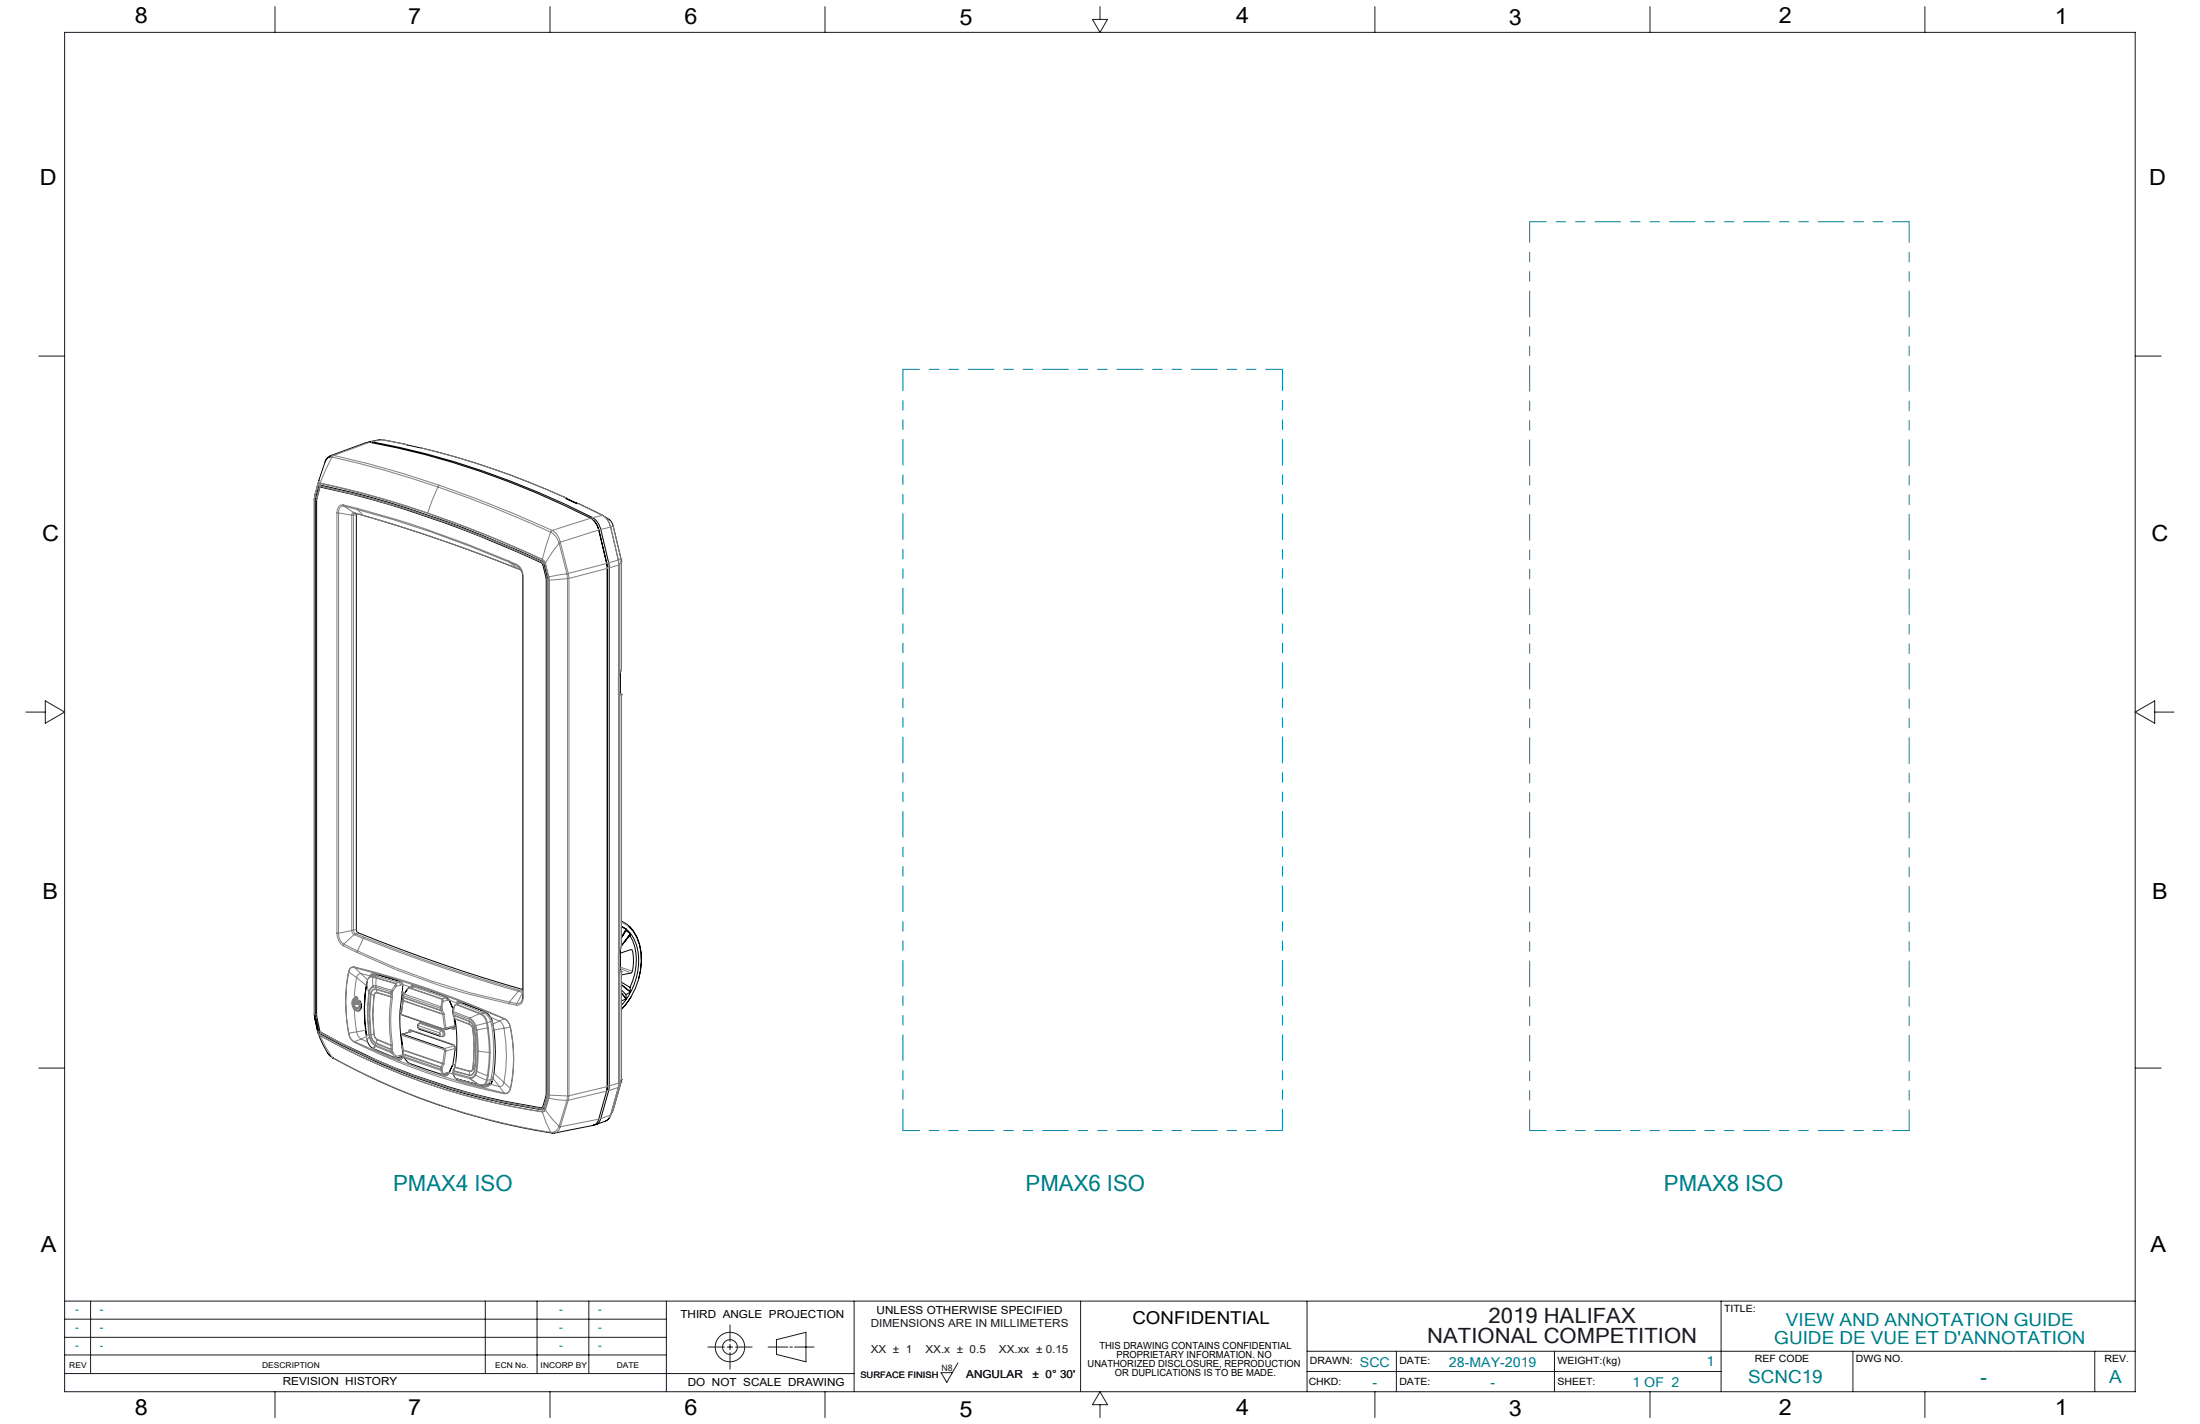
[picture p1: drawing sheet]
<svg xmlns="http://www.w3.org/2000/svg" width="864mm" height="559mm" viewBox="0 0 864 559" stroke-linecap="round" stroke-linejoin="round" font-family="sans-serif">
<g fill="none" stroke="#191924" stroke-width=".39">
<path d="M25.4 12.7h812.8v533.4h-812.8zM107.9 2.6v10.1M215.9 2.6v10.1M323.8 2.6v10.1M428.8 7.6h5.9l-2.9 5.1zM431.8 2.6v5M539.7 2.6v10.1M647.7 2.6v10.1M755.6 2.6v10.1M15.2 139.7h10.2M838.2 139.7h10.2M10.2 279.4h7.6"/>
<path d="M17.8 275l7.6 4.4-7.6 4.4zM838.2 279.4l7.6-4.4v8.8zM845.8 279.4h7.6M15.2 419.1h10.2M838.2 419.1h10.2M25.4 510.6h812.8M25.4 517.7h236.2M35.6 510.6v28.4M190.5 510.6v28.4M210.8 510.6v28.4M231.1 510.6v28.4M261.6 510.6v35.5"/>
<path d="M286.6 519.9v6.6M335.3 510.6v35.5M424.2 510.6v35.5M513.1 510.6v35.5M675.6 510.6v35.5M25.4 539h309.9M25.4 524.8h236.2M25.4 531.7h236.2M277.9 528.6h6.5M285.5 528.6h2.1M286.6 527.5v2.2M286.6 530.8v6.5"/>
<path d="M288.7 528.6h6.5M301.5 528.6h7.7M304.8 525.7l11.6-2.9v11.6l-11.6-2.9zM310 528.6h1.1M311.9 528.6h7.7M376 534.8l-4.3 7.7-2.3-3.8h4.4M513.1 530.3h325.1M513.1 538.2h162.5M548.1 530.3v15.8M610.2 530.3v15.8M727.4 530.3v15.8M822.3 530.3v15.8"/>
<path d="M107.9 546.1v10.2M215.9 546.1v10.2M323.8 546.1v10.2M431.8 551.2v5.1M431.8 546.1l2.9 5.1h-5.9zM539.7 546.1v10.2M647.7 546.1v10.2M755.6 546.1v10.2"/>
<circle cx="286.5" cy="528.6" r="5.8"/>
<circle cx="286.6" cy="528.6" r="2.89"/>
</g>
<path d="M600.5 87h148.9M354.4 144.9h149M354.4 443.6h149M600.5 443.6h148.9" fill="none" stroke="#0082be" stroke-width=".39" stroke-dasharray="10.2 3.8 3.8 3.8 3.8 3.8" stroke-dashoffset="3.6"/>
<path d="M354.4 144.9v298.7M503.4 144.9v298.7" fill="none" stroke="#0082be" stroke-width=".39" stroke-dasharray="10.2 3.8 3.8 3.8 3.8 3.8" stroke-dashoffset="1.8"/>
<path d="M600.5 87v356.6M749.4 87v356.6" fill="none" stroke="#0082be" stroke-width=".39" stroke-dasharray="10.2 3.8 3.8 3.8 3.8 3.8" stroke-dashoffset="2"/>
<g fill="none" stroke="#000" stroke-width=".39">
<path d="M130 178.7l-1.3 .8-.9 1.2-2.6 7.8M130.3 179.4a2.36 2.36 0 0 0-2.7 2M143.9 173.7l1.2-.1a318.7 318.7 0 0 1 87.1 30l1.2 1 1 1.6 .6 1.8M144 173.6l-14.2 5.2 .3-.1M144.3 173.6l1.2-.3a312.5 312.5 0 0 1 87.2 29.8 7.2 7.2 0 0 1 3.1 4.7l3.3 14.4v204.6l-3.3 12.2a2.88 2.88 0 0 1-2.9 2.4M149 172.6l1-.1 9.8 2M149.1 172.5l-4.2 .9M159.6 174.5h.2M159.8 174.5l.1 .1M159.8 174.6l4.7 1a295.9 295.9 0 0 1 57.3 19.6M123.4 196v202.1M123.4 195.2v.9"/>
<path d="M123.5 194.8l-.1 .4M123.6 194.1l-.1 .6M125.1 188.7l-1.5 5.5M125.2 188.5l-.1 .3M125.3 190.5l.2-.1a403.4 403.4 0 0 1 87.6 30.1l1.9 7v202.1l-1.5 5.4-.4 .5a249.6 249.6 0 0 1-87.6-30.1l-.4-.7-1.3-6.4v-202zM125.6 191.2a400.7 400.7 0 0 1 87.3 30l1.5 6.2v202l-1.5 5.3a247.2 247.2 0 0 1-87.2-29.9l-1.4-6.3v-202.1zM126.2 191l-.5 .1M126.3 191l-.2 .1M126.3 190.9l-.2 .2M221.6 195.2h.2M221.8 195.2l.1 .1M221.8 195.4l4.5 2"/>
<path d="M221.9 195.3h.1M222.1 195.7l4.4 2M226.3 197.4l6.7 3 4.3 2.3M226.3 197.4l.1 .1M139.2 201.3h.1M139.2 201.3l26.1 8a663.4 663.4 0 0 1 39.3 14.4M139.9 201.5v163.4l.3 .8a544.8 544.8 0 0 0 65 22.6M233.1 204.3l.2 .2M233.5 204.7l1 1.6 .6 1.6 3.3 15.2M237.3 202.7a5.4 5.4 0 0 1 3.4 3.7l3.2 14.1M203.7 222.5a4.8 4.8 0 0 1 1.5 3.6M205.2 226.2l-.2 166.1"/>
<path d="M238.2 221.1l.2 1.7v203.9l-3.4 12.7-.9 1.5-1.3 .7M243.9 220.4v.1M243.9 220.5v42.3M242.8 272.6l.2 .3M242.9 272l1 .6M243 265.1v7.5M243.6 263.7v8.5M243.9 262.8l-.9 2.3M243.9 272.6v99l-.8 1.9M243.9 262.8v.1M243.9 272.6h.1M243.1 373.6l-.2 .5 .1 7.3"/>
<path d="M243.6 374l4.4-1.4a14 14 0 0 1-.1 9.1l-4 .9M243.6 372.4v8.5M243.9 363.4a13.1 13.1 0 0 1 6.8 12.2 26.6 26.6 0 0 1-6.8 18.9M243.9 363.7l1.8 .9M243.9 361.5a12.1 12.1 0 0 1 7.2 9.1 26.2 26.2 0 0 1-.3 13.3M245.7 365.2l1.8 1.2M245.7 364.6l.1 .1M245.7 364.6l-1.8 3.4M245.7 365.2l-1.5 2.4M245.8 364.7l-.1 .5M245.8 364.7l-1.9 3.4M246.6 363.4a16.7 16.7 0 0 1 5.1 14 27.9 27.9 0 0 1-7.8 18.6"/>
<path d="M247.3 367.1a21.8 21.8 0 0 1 0 20.4M247.3 367.1l-2.4 2.8M247.5 366.4l-.2 .7M247.5 366.4l-3.6 4.9M123.4 398.1l.2 1.3M123.4 398.1l.1 1.3M123.5 399.4h.1M123.6 399.4l1.1 5.5 .5 1M139.1 392l.1 1.1M139.1 391.9l-.1 .1M139.2 393.1a1.69 1.69 0 0 0 1.5 2.5M139.2 393.1v.2"/>
<path d="M139.2 393v.1M139.8 391.3l.6 .4v2.2M139.8 391.3h.1M139.9 391.3l-.2 .2M139.9 391.4h.3M140.2 391.3l.1 .2M140.2 393.6l-.2 .2M140.4 393.9h.1M140.4 393.9v.1M140.7 395.6l-.3 .1M140.9 392.8l.1-.2a2.69 2.69 0 0 1-.2 4M141 392.6l.1 .1"/>
<path d="M141.1 392.6a2.6 2.6 0 0 1-.4 4.2M141.4 393.5l-.3 .1M144 385.4a62 62 0 0 0-.2 20.9M144 385.4h.1M144 385.1v.3M144.1 385.3a62.4 62.4 0 0 0-.2 20.9M145.7 383.2l-1.2 .9M146.4 382.2h1M147.2 382.1l9.8 3 .8 .6 .2 .7M148.1 382.4l-2.6 .8M156.7 384.9l.3 .1M157.5 397.5l.4 .9"/>
<path d="M157.8 389v.5M157.9 389.6a59.8 59.8 0 0 0 0 20.9M158.1 398.4l16.2 5.6M158.1 391.2h.1M158.1 391.2l.1 1.4M158.1 386.6l-.2 2.6M158.2 392.7l-.6 4.9M160 388.2l-1.4 1.9M160.9 387.6l-1 .6-1.4 1.8-.4 1.2M161.9 386.6l6.5 2.1M162.9 386.9l-2.4 .8M168.3 388.7l6.3 2.2 1.3 1"/>
<path d="M175.9 391.9l.3 .6M176.3 392.5l1.5 3.4M176.4 392.3l1.4 3.5M177.7 395.9v.3M177.8 396.2l.1 .5M178.3 399.6l.4 3.4M178.6 399.9a62.1 62.1 0 0 1 0 18.8M178.9 394.2l-.5 .6-.6 2.4 .7 2.7M179.8 392.9h.1M179.9 392.9l9.8 3.8 1.4 .8 1.3 1.5M179.9 392.9h.1M180.2 393.7l-1.1 .4"/>
<path d="M181.3 393.4l-1 .3M181.4 393.5l8.3 3.2M192.4 399l.1 .2M192.5 399.2l.8 1.7M242.8 381.2l.2 .4M242.9 380.6l1 .6M243.9 381.3h.1M243.9 381.3v42.4M243.9 385.4l3.4 2.1M243.9 389.7l1.8 2.3M243.9 389.6l1.9 2.3M243.9 388.5l1.8 1.8"/>
<path d="M243.9 386.5l3.6 2.8M243.9 386.4l3.6 2.9M245.7 392l-1.8 .8M245.7 390.3l.1 1.6M245.8 391.9l-.1 .1M247.3 387.5l.2 1.8M247.5 389.3l-1.8 1M247.5 389.3h.1M247.7 391.2l-2 2.9-1.8 2M124.9 405.4l1.9 4.6 1.8 3.2M128.6 413.1l2 2M129.1 413.8l1.5 1.3"/>
<path d="M130.6 415.1a260.9 260.9 0 0 0 85.9 29.5M130.6 415.1h.1M143.8 406.3h.1M144 407.8a5.2 5.2 0 0 0 2.1 3.5M146.2 411.3l.3 .2M146.4 411.4l8.8 3.7M157.7 405.9l-.2 .6 .7 5.4M157.8 410.5v.1M157.8 410.6l.2 4M157.8 410.6h.1M158 414.7l-.6 .9M158 414.6l-2.6 .6"/>
<path d="M158 414.6v.1M158.1 405.8l16.4 5.6M158.1 414.6l-.1 .1M158.2 411.9l-.1 1.7 .4 1.4M158.6 415.1l1.9 2.1 12.9 4.4M161.1 404.4l17 5.7M162 404.6l-4 1.2M164.3 401.7a1.39 1.39 0 0 0 .2 2.1M164.5 401.6l.4-.1-.2 .1M164.6 403.9l8.4 2.9M172.8 406.7h.8M174 406.6l-.6 .2"/>
<path d="M174.3 404h.5M174.3 404h.1M177.7 417.4v.3M177.7 417.8l-1.4 3.2M178.1 410.1l.5 1.1M178.1 410.1l.2 .1M178.5 418.6l-.7 2.3M178.6 403l-.1 .5M178.6 403l-3.9 1M178.7 411.3l-.9 6.2-1.4 3.4M178.9 402.9l-.3 .1M193.3 400.9l.2 1a64.8 64.8 0 0 1 .4 19.2l.1-.2"/>
<path d="M175.3 421.4l-1.7 .3M176.1 421.1l-.8 .2M176.2 420.9l-.9 1.1M177.8 420.9v.5M177.8 420.9h.1M177.9 421.5l.6 1.4M178.4 422.7l.4 .4M179 423.3l.2 .1M179.1 423.3l9.1 2.5M188.2 425.8h.2M188.3 425.8h.1M188.3 425.8l.4 .1"/>
<path d="M189.5 425.8h-.9M189.8 425.9h-1M190.8 425.7l-1.2 .2M192.5 425.4l-1.5 .8M192.5 425.3l-.1 .1M192.7 425.2l.6-1.1-.8 1.4M192.7 425.2l-2.1 .5M193.8 420.9l-.5 3M213.4 434.6l-.6 .2M213.5 434.5l-.3 .2M237.7 439.9l-3.8 1.4M238.4 426.2l-.2 1.5"/>
<path d="M239.3 438.5l-.9 1.1-.7 .3M239.4 438.4l-.9 1.1M243.8 424.7h.1M243.8 424.7l-3.1 10.9-1.3 2.8M243.9 423.7h.1M243.9 423.7l-.1 1M216.5 444.6h.3M216.5 444.6h1.3M232.9 441.6l-15.3 3"/>
</g>
<g fill="none" stroke="#808080" stroke-width=".39">
<path d="M130.1 178.7h.9M130.3 179.4l-4.6 10.1M130.3 179.4h.1M130.4 179.4a370.1 370.1 0 0 1 41.5 11.7M131 178.7l-.7 .7M131 178.7h.1M131 178.7l13.6 3.3 13.8 3.9 14.1 4.6M131 178.7l-.6 .7M145.1 173.6l-14.1 5.1M145.7 173.7a7.7 7.7 0 0 1 6.7-.7l7.2 1.5M159.6 174.5l.2 .1M159.6 174.5l.3 .1"/>
<path d="M164.8 175.6a318.6 318.6 0 0 1 56.8 19.6M123.5 194.8l.1 .1M123.5 194.8l-.1 .4M123.6 194.9l-.2 203.3M124.3 196.1l-.5 .2M124.4 195.2l-.5 .1M124.4 195.2v.7M124.7 190.2l.1 .2M124.7 190.2l-1.2 4.6M124.8 190.4l-1.2 4.5M125.1 188.8l-.4 1.4M125.6 190.7h.1"/>
<path d="M125.6 190.7l-.5 .2M125.6 190.7l-1.2 4.5M125.7 189.7l-.6 .2-.3 .5M125.7 189.7l13.7 3.2 14.1 3.9 14.4 4.6M125.7 189.5l11.7 2.7a337 337 0 0 1 30.5 9.1M125.7 189.5v.2M125.7 189.5l-.6 .2-.4 .5M125.7 190.7l-.1 .5M125.8 190.4l-.2 .3M125.9 190.4l-.2 .3M126.3 191v-.1a409.9 409.9 0 0 1 87 29.9M126.3 191a400 400 0 0 1 87 29.8"/>
<path d="M126.3 191l-.5 .1M127.6 181.3v.1M134.7 198.1a2.07 2.07 0 0 0-2.3 2.1l-.1 1M134.7 198.1l.3 .5M134.7 198.1l5.4 1.4M135 198.6h-.9l-.6 .6-.5 .9-.1 1.2M135 198.6l5.3 1.4M135 198.6l4 2.6M140.1 199.5a418.5 418.5 0 0 1 59.7 20.7M140.1 199.5l.2 .5M140.3 200a417.7 417.7 0 0 1 59.7 20.7M140.3 200l2.3 2.2"/>
<path d="M171.9 191.1l-4 10.2M171.9 191.1l11.7 4.2 12.9 5 19.6 8.5M172.5 190.5l14.4 5.2 14.8 5.9 15.1 6.5M172.5 190.5l-.6 .6M221.6 195.2l.3 .2M221.6 195.2l.3 .1-.1-.1M222 195.3v.1M226.8 197.6l9.7 4.6M132.3 201.2l.6 .1M132.3 201.2v164.9M132.9 201.3l5.2 .9M132.9 201.3v164.9"/>
<path d="M138.1 202.2v163M138.7 202.1l-.6 .1M138.7 202.2h-.6M138.7 202.1v163M139 201.2l-.6 .1-.3 .9M139 201.2l.2 .1M139 201.2h.1M139 201.2l3.6 1M139.1 201.4l-.4 .7M139.9 201.9l-1.2 .3M142.6 202.2a630.3 630.3 0 0 1 60.9 21M142.6 202.2l.2 .2"/>
<path d="M145.7 203.2l4.2 1.2M167.9 201.3a480.8 480.8 0 0 1 45 18.2M167.9 201.4l23 8.7 22 9.5M167.9 201.3v.1M212.9 219.6l1 1.3M212.9 219.5l1.2 1.4M212.9 219.5v.1M216.1 208.8h.1M216.1 208.8l-3.2 10.7M216.1 208.8a6.5 6.5 0 0 1 3.3 4.1M216.8 208.1l-.7 .7M216.8 208.1v.1"/>
<path d="M216.8 208.2a6.3 6.3 0 0 1 3.2 4.6M216.8 208.2l-.7 .6M219.4 212.9l.1 .2M219.5 213.1l-5.4 7.8M219.5 213.1l3 12M220 212.8l-.6 .1M220 212.8v.2M220 213l-.5 .1M220 213l3.1 12M231.9 203.3l-15.1 4.8M235 208l-15 4.8M235.1 207.9l-.1 .1"/>
<path d="M236.5 202.2a6.7 6.7 0 0 1 3.1 4.6M236.5 202.2h.1M236.5 202.2l-3.8 .9-.4 .5M237.3 202.7a6.4 6.4 0 0 1 2.4 4.1M239.6 206.8l-4.6 1.1M239.6 206.8l3.1 13M239.7 206.8h-.1M239.7 206.8l3.1 12.9M239.7 206.8l1-.4 3.1 12.9M242.7 219.8l-19.6 5.2M242.7 219.8l.2 1.9M242.8 219.7l-.1 .1"/>
<path d="M242.8 219.7l.2 2M243.8 219.3h.1M243.8 219.3l-1 .4M199.8 220.2l.2 .5M199.8 220.2l2.9 1.2M200 220.7l2.9 1.2M200 220.7l3.5 2.5M202.7 221.4a5.3 5.3 0 0 1 2.7 4.9M202.7 221.4l.2 .5M202.9 221.9l.8 .6M202.9 221.9l1.2 1.1M203.5 223.2l.2 .1"/>
<path d="M203.5 223.2l1.1 .5M205.2 226.2l.2 .1M205.4 226.3v165M213.3 220.8l.2 .3-.5 .2M213.3 220.8l-.5 .2M213.9 220.9l1.3 5.5M214.1 220.9h-.2M214.1 220.9l1.4 5.5M214.4 227.4l.5-.2v202.1M214.8 226.4l-.5 .2M215.2 226.4l.2 1.2M215.4 227.6l.3 .1"/>
<path d="M215.4 227.6v202.2M215.5 226.4h-.3M215.5 226.4l.2 1.3M215.7 227.7v202.1M222.5 225.1l-7 1.3M222.5 225.1v.1M222.5 225.2l.3 1.8M222.8 227l-7.1 .7M222.8 227v203.1M223.1 225l-.6 .1M223.1 225l-.6 .2M223.1 225h.1"/>
<path d="M223.1 225l.2 2M223.3 227h-.5M223.3 227v203M238.4 222.8l-15.1 4.2M242.9 221.7l-4.5 1.1M242.9 221.7v43.3M243 221.7h-.1M243 221.7v50.3M243.9 220.5h.1M243.9 220.5l-.9 1.2M243.9 220.5v42.4M242.7 272.5l.2 .4"/>
<path d="M242.7 265.6v6.9M242.9 265.5l-.2 .1M242.9 272.4l-.2 .1M242.9 272l.7 .2M242.9 272.6l.2 .3M242.9 265l-.2 .6M242.9 265v.1M242.9 272.9v100.8M243 265h-.1M243 265h.1M243 272.9h-.1M243 272.9h.1"/>
<path d="M243 272.9v107.8M243.1 264.7l-.1 .3M243.1 264.7v.1M243.6 272.2l-.7 .4v.3M243.6 272.2l.3 .4M243.6 272.2h.1M243.9 262.9v.1M243.9 272.6v98.9M243.9 262.9l-.8 1.8M243.9 272.6l-.8 .3M132.3 366.1a5.8 5.8 0 0 0 2.4 5M132.3 366.1l.6 .1"/>
<path d="M132.9 366.2a4.7 4.7 0 0 0 2.1 4.3M134.7 371.1l5.4 2.7M135 370.5l-.3 .6M135 370.5l5.3 2.7M138.1 365.2l.2 .8 .7 .7M138.1 365.2l-5.2 1M138.7 365l-.6 .1M138.7 365.1l.8 1.3M138.7 365.1l-.6 .1M139 366.7l-4 3.8M139 366.7v.1M139 366.8l3.6 1.4"/>
<path d="M139.1 379.4a336.8 336.8 0 0 1 28.8 8.5M139.1 379.4a1.9 1.9 0 0 0-2.3 1.9M139.1 379.4l.1 .3M139.2 379.7l14.2 3.9 14.6 4.7M139.2 379.7a1.76 1.76 0 0 0-2.3 1.7M139.2 379.7l2.6 2.4M139.5 366.4l-.5 .3M139.5 366.4h.1M139.5 366.4l3.6 1.4M139.5 366.4l-.5 .4M139.9 364.7l-1.2 .3M140.1 373.8a260.2 260.2 0 0 0 59.7 20.1"/>
<path d="M140.3 373.2a258 258 0 0 0 59.7 20M140.3 373.2l-.2 .6M140.6 366l-1.1 .4M142.6 368.2l3.1 1.2a646.5 646.5 0 0 0 57.8 19.6M142.6 368.2l-2.3 5M143.1 367.8a637.8 637.8 0 0 0 60.8 20.8M143.1 367.8l-.5 .4M242.7 374.3v6.9M242.9 374.2l-.2 .1M242.9 373.7l-.2 .6M242.9 373.7v.1M243.1 373.4l-.2 .3"/>
<path d="M243.1 373.4v.2M243.6 379.6l4.6 1.5M243.9 371.5v.2M243.9 362l2.7 1.4M243.9 371.5l-.8 1.9M247.4 372.7l.8 .3M124.3 398.2l-.5 .1M124.4 399.2l-.5 .1M136.8 381.3a64.8 64.8 0 0 0 0 24.1M136.8 381.3l.1 .1M136.9 381.4a64.4 64.4 0 0 0 0 24M136.9 381.4l3.1 2.2"/>
<path d="M138.8 391.9h.3M138.8 391.9l-.4 .4a3.6 3.6 0 0 0 .7 3.9M138.8 391.9l.2 .1M139 392a3 3 0 0 0 .3 4M139 392h.1M139 392.1l-.5 1.6 .8 2.1M139.1 396.2l.9 8.7M139.1 396.2l.6 .5 1 .1M139.1 391.9l.1 .4M139.2 392.3h.1M139.2 393.1a1.56 1.56 0 0 0 1.2 2.4l.5-.7-.2-1M139.2 392.3v.8"/>
<path d="M139.2 393v.1M139.2 392.3a2.78 2.78 0 0 0 .3 3.3M139.3 396l-.2 .2M139.3 396l1.5 .6M139.3 395.8l1 .7h.6M139.5 395.1v.5M139.5 393.7l.3 .4M139.5 395.6l-.2 .2M139.5 395.6a1.25 1.25 0 0 0 2.1 .2M139.5 391.5h.2M139.5 393.7h.2M139.5 391.5v2.2"/>
<path d="M139.7 391.2l.7 .6M139.7 391.2l-.2 .3M139.7 391.2l.1 .1M139.7 393.7l.2 .2M139.7 391.5l.2 2.1M139.7 391.5v2.2M139.8 394.1l.4 .1M139.9 393.9l.4 .1-.1 .2M139.9 393.9l-.1 .2M139.9 393.6h.3M139.9 393.6l.1 .2M139.9 393.6l-.2 .1"/>
<path d="M140 383.6l-.9 8.3M140 383.6l3.9 3.2M140 393.8l-.1 .1M140 393.8l.4 .1M140.2 393.6l.2 .1M140.2 391.4v2.2M140.4 391.7v.1M140.4 393.9l-.2 .3M140.4 391.8v2.1M140.7 393.6v.2M140.7 392.8h.2M140.7 393.6h.2"/>
<path d="M140.7 392.8v.8M140.9 393.6l.1 .1M140.9 392.8v.8M141 393.7l-.3 .1M141.1 393.6l.2 1.1-.6 .9 .4-.7-.1-1.2M141.1 393.5h.3M141.1 393.5v.1M141.1 392.7v.8M141.1 392.7l-.2 .1M141.1 393.5l-.2 .1M141.1 393.6l-.1 .1M141.1 392.7l-.3-.2-.1 .3"/>
<path d="M141.4 393.5a1.21 1.21 0 0 1 .1 1.7 1.21 1.21 0 0 1-1.7 .2l-.1-.1M141.4 393.1v.4M141.8 382.1a1.54 1.54 0 0 0-1.8 1.5M141.8 382.1l3.4 .8M141.8 382.1l2.5 2.5M144.7 389.5l.3 .1M144.7 389.5l-.4 4.9v5.4l.4 6.1M145 389.6l-.5 5v5.5l.4 5.8M145.2 382.9l-.3 .8M145.2 382.9h.5M145.2 382.8l.5 .1M145.2 382.8v.1"/>
<path d="M145.5 390.1a68.3 68.3 0 0 0 0 15.8M145.5 390.1l.2 .1M145.7 390.2l-.5 7.7 .5 8.1M145.7 390.2l1.1 .4M145.7 383.2h.7M146.1 383.4a1.93 1.93 0 0 0-2.1 2l.7 4.1M146.1 383.4l.2 .1M146.3 383.5l.1 3.4M146.3 383.5l1.4 .3M146.4 383.2l-.3 .2M146.4 383.2l.1 .1M146.4 386.9l.1 .5"/>
<path d="M146.4 386.9l-1.3 1.3-.4 1.3M146.4 382.2l-.7 .7M146.5 387.4l-1.2 1.1-.3 1.1M146.5 387.4h1M146.5 383.3l-.2 .2M146.5 383.3l1.4 .3M146.6 382.9h.8M146.8 390.6l.1 .1M146.8 390.6l-.5 7.5 .5 7.8M146.9 390.7a59.1 59.1 0 0 0 0 15.3M147.4 382.9l-1 .3M147.4 382.9l9.2 2.6"/>
<path d="M147.4 382.2l-1.2-.2-1 .8M147.5 387.4l6 1.8M147.6 386.8l-.1 .6M147.6 386.8l-1.2 .1M147.6 386.8l6.1 1.8M147.6 388.1a1.79 1.79 0 0 0-2.1 2M147.6 388.1l.1 .2M147.6 388.1l5.8 1.7M147.7 388.3a1.74 1.74 0 0 0-2 1.9M147.7 388.3l5.7 1.7M147.7 388.3l.3 1.1M147.7 383.8l-.1 3"/>
<path d="M147.7 383.8l7.5 2.2M147.7 382.3l-2 .6M147.9 383.6l-.2 .2M147.9 383.6l7.5 2.3M148 389.4v.2M148 389.4a1.04 1.04 0 0 0-1.2 1.2M148 389.4l5.5 1.7M148 389.6l-.6 .1-.5 1M148 389.6l5.5 1.7M148.6 382.5l-1.2 .4M153.4 389.8l.6 .1M153.4 390h.6"/>
<path d="M153.4 389.8v.2M153.4 390l.1 1.1M153.5 389.2l.6 .1M153.5 391.1h.6M153.5 391.3h.6M153.5 391.3a62.9 62.9 0 0 0 0 18.8M153.5 389.2l-.1 .6M153.5 391.1v.2M153.7 388.6l.5 .3M153.7 388.6l-.2 .6M154 389.9v.1M154 390l.1 1.1"/>
<path d="M154.1 391.3a62.2 62.2 0 0 0 0 18.7M154.1 391.1v.2M154.1 389.3l-.1 .6M154.2 388.9l-.1 .4M155 386.7l.5 .4M155 386.7l-1.3 1.9M155.2 386l-.2 .7M155.4 385.9l-.2 .1M155.4 385.9l.3 .4-.2 .8M155.5 387.1l-1.3 1.8M156.6 385.5l.5 .4v.7M156.6 385.5l-1.2 .4"/>
<path d="M156.7 384.9l.9 .6 .5 .9M157.1 386.6l-1.6 .5M157.3 385.3l-.7 .2M157.8 389.5l.1 .1M157.8 398.1l16.4 5.7M157.8 398.1l.3 .3M157.8 389.4l.1 .1M157.9 389.6l.8 .2M157.9 389.5v.1M157.9 386.4l-.8 .2M157.9 389.2l1.1 .3M157.9 389.2v.3"/>
<path d="M158 388.9l-.1 .3M158.1 391.3l.1 .2M158.1 391.2l.1 .1M158.1 386.4v.2l-.1-.2M158.1 386.4l3.4 1M158.2 392.4l.1 .1M158.2 392.6v.1M158.2 391.5l.1 1M158.2 391.5l14.9 5.2M158.2 391.3l14.9 5.1M158.2 391.3v.2M158.2 392.7l-.7 4.8 .3 .6"/>
<path d="M158.2 392.7l15.6 5.4M158.3 390.5l.1 .2M158.3 392.5l15.4 5.3M158.3 392.5l-.1 .2M158.4 390.7l14.6 5M158.4 390.7l-.2 .6M158.5 390l.1 .1M158.6 390.1l14.4 5M158.6 390.1l-.2 .6M160.7 387.8l-.8 .4M160.7 387.8l12.7 4.3M160.9 387.6l-.2 .2"/>
<path d="M160.9 387.6l12.7 4.4M161.5 387v.4M161.9 387.2h.3M161.9 386.6l.1 .3M162 386.9l-.5 .1M162 386.9v.3M162 386.6l-.4-.1-.1 .5M162 386.6h.2M162 386.6l6.3 2.1M162.2 387.2l12.7 4.4M162.2 387.2l-1.3 .4M162.5 386.8l-.5 .1"/>
<path d="M163.1 387l-.9 .2M167.9 387.9l11.1 4 18.9 7.7M167.9 387.9l.1 .4M168 388.3l14.8 5.4 15.1 6.1M168 388.3l.3 .4M168.3 388.7h.2M173 395.7l.1 .7M173 395.1h.5M173 395.1v.6M173.1 396.4v.3M173.1 396.7l.6 1.1M173.4 392.1l.1 .8"/>
<path d="M173.5 395.1v.5M173.5 395.6l-.5 .1M173.5 395.6l.1 .7M173.5 392.9l.5 .1M173.5 392.9l-.5 2.2M173.6 392l.4 1M173.6 392l-.2 .1M173.6 396.3l-.5 .1M173.6 396.3l.1 .2M173.7 396.5l-.6 .2M173.7 396.5l.5 1.2M173.7 397.8l.1 .3"/>
<path d="M173.8 398.1l.7 5.3M174 393l-.5 2.1M174.2 397.7l-.5 .1M174.2 397.7l.1 .3M174.3 398l-.5 .1M174.3 398l.7 5.4M174.6 390.9h.2M174.9 391.6l.7 .9M174.9 391.6l-1.3 .4M175.4 391.4l-.5 .2M175.6 392.5l-1.6 .5M175.9 391.9l.4 .6"/>
<path d="M176 392.4l-.4 .1M176.2 392.4l.1 .1M176.3 392.5l3.4 1.3M177.7 395.9h.1M177.7 396h.1M177.8 396l-.1 .2M177.8 395.9l.2 .1M177.8 395.9v.1M177.8 397.5h.1M177.9 397.5l.1 .8M177.9 397.5l6.5 2.5M177.9 396.9v.6"/>
<path d="M177.9 396.9h-.1M177.9 398.3h.1M177.9 396.9l6.6 2.6M178 398.4l.1 .1M178 398.3l6.1 2.3M178 398.3l.1 .2M178.1 398.5l6 2.3M178.1 398.5l.5 1.2M178.5 399.6l.1 .1M178.5 394.8h-.1M178.5 394.8l-.6 2.1M178.5 399.9h.1"/>
<path d="M178.6 399.7l5.8 2.2M178.6 399.7v.2M178.6 399.9l5.8 2.2M179.1 394.3l-.6 .5M179.1 394.3l9.1 3.5M179.3 394.1l-.2 .2M179.3 394.1l-.4 .1M179.3 394.1l9.1 3.5M179.5 392.9h.6l-.2 .1 .3 .6-.5 .2zM180.5 393.7h-.3M180.5 393.7l9.3 3.8M180.5 393.7l-1.2 .4"/>
<path d="M181.4 393.4l-.9 .3M184.5 399.5l1.7 1.8 .6 1.1M184.5 399.5l-.1 .5M188.2 397.8l-3.7 1.7M188.2 397.8l.4 .2M188.4 397.6l-.2 .2M188.4 397.6l.4 .2M188.6 398a4.4 4.4 0 0 1 2.4 3.3M188.8 397.8a4.4 4.4 0 0 1 2.5 3.4M188.8 397.8l-.2 .2M189.7 396.7l.2 .1M189.8 397.5a5.2 5.2 0 0 1 2.9 3.4"/>
<path d="M189.8 397.5l-1 .3M190.6 397.2l-.8 .3M192.4 399l.1 .2M192.5 399.2l3.5 1.5M192.7 399.1l-.2 .1M197.9 399.6a4.5 4.5 0 0 1 2.5 3.6M197.9 399.8a4.3 4.3 0 0 1 2.4 3.4M197.9 399.6v.2M197.9 399.8l-1.9 .9M199.8 393.9l2.9 .5M200 393.2l-.2 .7M200 393.2l2.9 .6"/>
<path d="M202.9 393.8l-.2 .6M203.5 389l-3.5 4.2M203.5 389l1.6 .5M203.9 388.6l-.4 .4M203.9 388.6l1.3 .4M205 392.3l-.5 .9-.7 .6h-.9M205.1 389.5h.1M205.2 389.5l-2.3 4.3M205.2 391.1l.2 .2M205.4 391.3a2.59 2.59 0 0 1-2.7 3.1M242.7 381.2l.2 .5M242.9 381.1l-.2 .1"/>
<path d="M242.9 381.2v.5M242.9 380.7l.7 .2M242.9 381.3l.2 .4M242.9 381.7v43.3M243 381.6l-.1 .1M243 381.6l.1 .1M243 381.6v43.3M243.6 380.1l4.1 1.7M243.6 380.9l.3 .4M243.6 380.9l-.7 .3M243.6 380.9h.1M243.9 381.3h.1"/>
<path d="M243.9 381.3v42.4l-.9 1.2M243.9 381.3l-.8 .4M124.8 404.9h.1M124.8 404.9l.9 1.4M125.2 405.9l.5 .5M125.6 404.6l-.5 .1M125.7 406.3a253.6 253.6 0 0 0 87.2 29.9M125.7 406.4l2.1 4.4 2.6 4.1M125.7 406.4a253.9 253.9 0 0 0 87.2 30M125.7 406.3v.1M125.7 404.9l.5 .6M125.8 404.9l.5 .5"/>
<path d="M126.2 405.5a254 254 0 0 0 87.1 29.9M126.2 405.5l-.5 .2M126.3 405.4a252.4 252.4 0 0 0 87.1 29.9M126.3 405.4l-.1 .1M130.4 414.9a261 261 0 0 0 85.7 29.4M130.4 414.9l.2 .2M136.8 405.4a5 5 0 0 0 2.3 3.6M136.8 405.4h.1M136.9 405.4a4.2 4.2 0 0 0 2.3 3.4M139.1 409a231.6 231.6 0 0 0 58.8 20.2M139.2 408.8a271 271 0 0 0 58.7 20.1M139.2 408.8l-.1 .2"/>
<path d="M140 404.9a4 4 0 0 0 1.8 2.8M140 404.9l-3.1 .5M141.8 407.7l2.5 1.2M141.8 407.7l-2.6 1.1M143.7 404.2l-3.7 .7M144 406.8l-2.2 .9M144 407.8h.1M144 407.7h.1M144 407.7v.1M144.7 405.9l-.9 .4 .2 1.4M144.7 405.9h.2M144.7 405.9l.3 1.2"/>
<path d="M144.9 405.9l.3 1.2M145 407.1l-1 .6M145 407.1l.6 1.5 1.6 1.8M145.2 407.1l.5 1.3 1.4 1.6M145.2 407.1h-.2M145.5 405.9a4.6 4.6 0 0 0 2.1 3.6M145.5 405.9l.2 .1M145.7 406a3.9 3.9 0 0 0 2 3.3M146.2 411.3l.2 .1M146.4 411.4l.2 .1M146.8 405.9a2.55 2.55 0 0 0 1.2 2.1M146.8 405.9l-1.1 .1"/>
<path d="M146.8 405.9l.1 .1M146.8 411.7l9.9 4.2M146.9 406l.4 1 .7 .8M147.1 410l.1 .4M147.1 410l.3 .1M147.2 410.4l-.8 1M147.2 410.4l.3 .2M147.4 410.1l.1 .5M147.4 410.1l6.1 2.5M147.5 410.6l-.7 1 .2 .1M147.5 410.6l6.2 2.6M147.6 409.5l5.8 2.4"/>
<path d="M147.7 409.3l-.1 .2M147.7 409.3l5.7 2.4M148 408l-.3 1.3M148 408l5.5 2.4M148 407.8l5.5 2.3M148 407.8v.2M153.4 411.7h.6M153.4 411.9l.1 .7M153.4 411.7v.2M153.5 410.4h.6M153.5 412.6l.2 .6M153.5 410.1v.3"/>
<path d="M153.5 410.4l-.1 1.3M153.7 413.2l1.3 1.6M154 411.8l-.6 .1M154 411.8l.1 .8M154 411.7v.1M154.1 412.6l.1 .3M154.1 410l-.6 .1M154.1 412.6h-.6M154.1 410.4l-.1 1.3M154.1 410v.4M154.2 412.9l-.5 .3M154.2 412.9l1.3 1.6"/>
<path d="M155 414.8l.4 .4M155.5 414.5l-.5 .3M155.5 414.5l.1 .7M155.7 415.1l1.3 .6M157 415.7l-.3 .2M157.1 414.1l-.2 .8M157.1 414.1l-1.6 .4M157.4 415.6l-.4 .1M157.5 406.5l.1 .1M157.5 415.5l-.5 .2M157.9 410.5h.1M157.8 406.3l-.2 .3"/>
<path d="M157.8 406.3l16.4 5.6M157.8 411h.1M157.9 410.5v.5M157.9 411l.1 1.1M158 414.3l.1 .3M158 413.9l-.9 .2M158.1 405.8l-.3 .5M158.1 405.8l-.3 .1M158.1 413.8h.1M158.1 414.6a1.29 1.29 0 0 1-1.4 1.3M158.1 414.6l-.1 .1M158.2 413.5l-.1 .1"/>
<path d="M158.2 413.5v.3M158.2 413.5l14.9 5.2M158.2 413.8l14.9 5.1M158.2 413.8l.2 .7M158.2 411.9l15.6 5.4M158.2 411.9l.1 .3M158.3 411.9h-.1M158.3 412.2h-.1M158.3 414.5h.1M158.3 412.2l-.1 1.3M158.3 412.2l15.4 5.3M158.4 414.5l.2 .6"/>
<path d="M158.4 414.5l14.6 5M158.5 415l.1 .1M158.6 415.1l14.4 4.9M159.9 416.7h.1M160.7 417.3h.2M161.1 404.1l16.8 5.8M161.1 404.1a.54 .54 0 0 0-.7 .2 .54 .54 0 0 0 .2 .8M161.1 404.1l.2 .3M161.1 404.4l-.2 .6M162.1 404.6l-.4 .1M162.1 404.7l-4 1.1M164.3 402.5l-.3 .2 .3 .6"/>
<path d="M164.3 403.3l.3 .6M164.3 402.5l8.3 2.8M164.3 403.3l8.3 2.9M164.8 401.6l-.5 .9M164.8 401.6l-.5 .1M164.8 401.6l8.3 2.9M164.9 401.5h.4M165.3 401.5l-.5 .1M165.3 401.5l8.3 2.8M165.4 401.2l-.8 .4M165.4 401.2l-.1 .3M165.4 401.2l8.3 2.9"/>
<path d="M172.6 406.2l.3 .5M172.6 405.3l.3 .6-.3 .3M173 419.5l.5 .1M173 419.5v.5M173.1 418.9l.5 .1M173.1 418.9l-.1 .6M173.1 418.7l.6 .2M173.1 404.5l.8 .9v.9l-.5 .5M173.1 404.5l-.5 .8M173.1 418.7v.2M173.5 419.6v.4M173.5 420h-.5"/>
<path d="M173.5 420l.5 1.3M173.6 404.3a1.47 1.47 0 0 1 .4 2.3M173.6 404.3l-.5 .2M173.6 419l-.1 .6M173.7 418.9l-.1 .1M173.7 417.5l.5 .2M173.7 404.1a1.67 1.67 0 0 1 .4 2.7h-.5M173.7 404.1l-.1 .2M173.7 417.5l-.6 1.2M173.8 417.3l.5 .1M173.8 417.3l-.1 .2M174.2 417.7l-.5 1.2"/>
<path d="M174.2 403.8l.1 .2M174.2 411.9l.3 .5M174.3 417.4l-.1 .3M174.5 403.4l-.3 .4M174.5 412.4h.5M174.5 412.4l-.7 4.9M174.5 411.4l.5 1M174.5 411.4l-.3 .5M175 403.4h-.5M175 403.4l-.1 .5-.4 .1M175 412.4l-.7 5M176.6 403.5l1.3 .5"/>
<path d="M177.4 403.2l.9 .3M177.7 417.6v.2M177.7 417.8l1 .3M177.8 417.5l1 .3M177.8 417.5l-.1 .3M177.9 417.3l-.1 .2M177.9 409.9l.7 .7v.6M177.9 409.9l.2 .2M178.3 403.5h.2M178.3 403.5l-.4 .5M178.4 410.4l-3.9 1M178.5 418.6l.1 .1"/>
<path d="M178.5 403.4l-.2 .1M178.6 418.9l-.5 1.2M178.6 418.9l5.8 1.6M178.6 418.7l5.8 1.6M178.6 418.7v.2M178.7 402.9l-.1 .1a.68 .68 0 0 1-.7 1M178.7 402.4l-3.7 1M178.7 411.4l-3.7 1M178.9 416.2l-.3 2.7M184.1 400.6a4.3 4.3 0 0 1 2.3 3.5M184.1 400.6v.2M184.1 400.8a4.1 4.1 0 0 1 2.1 3.3"/>
<path d="M184.1 400.8l.3 1.1M184.4 400a4.1 4.1 0 0 1 2.1 2.6M184.4 401.9a2.54 2.54 0 0 1 1.3 2M184.4 402.1l.8 .8 .4 1M184.4 401.9v.2M185.6 403.9a58.8 58.8 0 0 1 0 15.3M185.6 419.2l-.5 1-.7 .1M185.6 419.2l.1 .1M185.6 403.9h.1M185.7 403.9l.5 7.9-.5 7.5M185.7 419.3a1.18 1.18 0 0 1-1.3 1.2M185.7 403.9l.5 .2"/>
<path d="M185.7 419.3l.5 .6M186.2 404.1h.2M186.2 404.1l.6 8.1-.6 7.7M186.2 419.9l.2 .1M186.2 419.9a1.81 1.81 0 0 1-2.1 1.9M186.4 420a2.01 2.01 0 0 1-2.3 2M186.4 404.1a63.5 63.5 0 0 1 0 15.9M186.5 402.6l.4 1.5M186.8 402.4l-.3 .2M186.8 402.4l.4 1.7M186.9 404.1h.3M186.9 404.1l.6 8.3"/>
<path d="M187.2 404.1l.5 8.4M187.5 412.4l.2 .1M187.5 412.4l-.6 7.9M187.7 412.5l4.4 .5M187.7 412.5l-.5 8M191 401.3v.1M191 401.4l-4.2 1M191 401.4l.3 2M191.3 403.4l-4.1 .7M191.3 403.4l.8 9.6M191.3 401.2l-.3 .1M191.3 401.2v.1"/>
<path d="M191.3 401.3l-.3 .1M191.3 401.3l.4 2M191.7 403.3l.7 9.7M191.7 403.3l-.4 .1M192.1 413h.3M192.1 413l-.8 9.1M192.4 413l-.7 9.1M192.7 400.9l.7 4.5a60.6 60.6 0 0 1-.7 18.2M192.7 400.9l-1.4 .3M193.3 400.8l.2 1M193.4 400.7l-.7 .2M193.5 401.8h.1"/>
<path d="M193.5 401.9h.1M193.5 401.8l.1 .2M193.6 402l.3 2.2M193.8 404.1l.1 .1M193.9 404.2h.1M196 400.7a3.7 3.7 0 0 1 1.8 2.8M196 400.7l-2.5 1.1M197.8 403.5a60 60 0 0 1 0 21.3M197.8 403.5l-3.9 .7M200.3 403.2a57.4 57.4 0 0 1 0 24M200.3 403.2h.1M200.3 403.2l-2.5 .3"/>
<path d="M200.4 403.2a57.8 57.8 0 0 1 0 24M173 420l.5 1.4M173.5 421.8l1.1 .4M173.5 421.4l.1 .3M174 421.7l.8 .3M174 421.3l-.5 .1M174 421.3l-.1 .4M174.8 422l-.2 .2M175.5 421.8l-.7 .2M175.6 420.9l-.4 .4M175.6 420.9l-1.6 .4M175.8 421.6l-1 .4"/>
<path d="M175.9 421.4v.1M175.9 421.5l-.7 .6-.6 .1M176.3 421l-.4 .5M176.3 421l1.6 .5M176.4 420.9l-.1 .1M176.4 420.7l-.8 .2M177.8 420.9l.1 .1M177.8 421.4l.1 .1M177.9 421v.5M177.9 421l6.4 1.8M177.9 420.2l.1 .2M177.9 421.5l6.5 1.8"/>
<path d="M178 420l.1 .1M178 420.4l-.1 .6M178 420.4l6.1 1.6M178.1 420.1l6 1.7M178.1 420.1l-.1 .3M178.4 422.5l.9 .9M179.5 423.3l.4 .5M179.9 423.8l.2-.2 8.1 2.2M179.9 423.8l9.8 2.7M184.1 421.8v.2M184.3 422.8l.1 .5M184.3 422.8h.1"/>
<path d="M184.4 420.3v.2M184.4 420.5l-.3 1.3M184.4 422.8l.1 .5M184.4 423.3l3.8 2.5M184.4 423.3h.1M184.5 423.3l3.7 2.5M186.5 421.7l-.7 .8-1.4 .3M186.5 421.7l.3 .2M186.8 421.9l4.2 2M186.8 421.9l-.9 .9-1.4 .5M186.9 420.3l.3 .2M186.9 420.3l-.4 1.4"/>
<path d="M187.2 420.5l4.1 1.6M187.2 420.5l-.4 1.4M188.2 425.8h.1M188.2 425.8l.6 .1h-.2M189.3 426.1l.6 .2M189.9 426.3l-.2 .2M191 424l-.4 .9-1.1 .9M191 424h.3M191 423.9h.3M191 423.9v.1M191 426.2l-1.1 .1M191.3 422.1h.4"/>
<path d="M191.3 424l-.3 1-1.2 .9M191.3 422.1l-.3 1.8M191.3 423.9v.1M191.7 422.1l-.4 1.8M192.1 425.8l-2.2 .5M192.4 425.7l-1.6 .9-1.1-.1M192.4 425.4v.3M192.5 425.5l-.1 .2M192.5 425.5l3.5 .8M192.7 425.2l-.2 .3M192.7 423.6l-.5 1.1-1.5 .9M192.7 423.6l-1.4 .4"/>
<path d="M192.7 425.3l-.2 .1M193.4 423.4l-.7 .2M193.5 423.1v.1M193.5 423l.1 .1M193.5 423.2l-.2 .7M193.5 423.2l2.5 3.1M193.6 423.1l-.1 .1M193.9 421.1l-.3 2M193.9 421.1l3.9 3.7M193.9 420.9v.2M193.9 421.1h.1M196 426.3l1.9 2.6"/>
<path d="M197.8 424.8a1.6 1.6 0 0 1-1.8 1.5M197.8 424.8l2.5 2.4M197.9 428.9v.3M200.3 427.2h.1M200.3 427.2a1.87 1.87 0 0 1-2.4 1.7M200.4 427.2a2.13 2.13 0 0 1-2.5 2M212.9 436.2v.2M212.9 436.4l1.4 4.1 1.8 3.8M213.2 435.4l-.4 .1M213.5 434.5h.1M213.5 434.5l-.5 .1M213.6 434.5l-.3 .2"/>
<path d="M213.9 435.5l-.4 .5-.6 .2M213.9 435.5l.2 .1M214.1 435.6l2.5 3.4 2.9 3M214.1 435.6l-.5 .6-.7 .2M214.8 430l-1.2 4.5M214.8 430l-.5 .1M214.8 430l-1.3 4.5M214.9 429.3l-.5 .1M214.9 429.3l-.1 .7M215.2 430.8l.3 .2M215.2 430.8l-1.3 4.7M215.4 429.8h.3"/>
<path d="M215.4 429.8l-.2 1M215.5 431l7 .8M215.5 431l-1.4 4.6M215.7 429.8l7.1 .3M215.7 429.8l-.2 1.2M222.5 431.8h.6M222.5 431.8h.1M222.5 431.8l-3 10.2M222.8 430.1l-.3 1.7M223.1 431.8h.1M223.1 431.8l-3.1 10.2M223.3 430l-.5 .1"/>
<path d="M223.3 430l-.2 1.8M235 439.2l-15 3M238.1 428.2l-15 3.6M238.4 426.2v.2l-15.1 3.6M239.6 437.6l-3.8 1.4-.7-.2M239.6 437.6l-.3 .9M239.7 437.5l-.1 .1M239.7 437.5l-.3 .9M242.7 426.8l-3.8 1.2-.7-.2M242.7 426.8l-3.1 10.8M242.8 426.7l-.1 .1M242.8 426.7l-3.1 10.8"/>
<path d="M242.9 425l-4.5 1.2M242.9 425l-.2 1.8M243 424.9l-.1 .1M243 424.9l-.2 1.8M243.8 424.7h.1M243.8 424.7l-1 2M243.8 424.7l-3.1 10.9-1 1.9M216.1 444.3l.4 .3M216.1 444.3h.1M216.1 444.3l.5 .3M219.4 442.2a2.91 2.91 0 0 1-3.3 2.1M219.5 442h.5"/>
<path d="M219.5 442l-.1 .2M220 442.2a2.67 2.67 0 0 1-2.4 2.4M220 442.2h-.6M220 442v.2"/>
</g>
<g font-size="8.7">
<text x="53" y="9.2">8</text>
<text x="160.2" y="9.3">7</text>
<text x="268.7" y="9.4">6</text>
<text x="376.6" y="9.8">5</text>
<text x="485.2" y="9.2">4</text>
<text x="592.3" y="9.6">3</text>
<text x="698.3" y="9.1">2</text>
<text x="806.6" y="9.2">1</text>
<text x="15.7" y="72.8">D</text>
<text x="843.7" y="72.8">D</text>
<text x="16.5" y="212.5">C</text>
<text x="844.6" y="212.5">C</text>
<text x="16.7" y="352.6">B</text>
<text x="844.8" y="352.6">B</text>
<text x="16.1" y="491.3">A</text>
<text x="844.1" y="491.3">A</text>
<text x="53" y="555.3">8</text>
<text x="160.2" y="555.4">7</text>
<text x="268.7" y="555.4">6</text>
<text x="376.6" y="555.9">5</text>
<text x="485.2" y="555.3">4</text>
<text x="592.3" y="555.7">3</text>
<text x="698.3" y="555.2">2</text>
<text x="806.6" y="555.3">1</text>
</g>
<g font-size="8.7" fill="#008080">
<text x="154.3" y="467.2">PMAX4 ISO</text>
<text x="402.6" y="467.2">PMAX6 ISO</text>
<text x="653.1" y="467.2">PMAX8 ISO</text>
</g>
<g font-size="8.2" fill="#191924">
<text x="584.4" y="519.1">2019 HALIFAX</text>
<text x="560.3" y="526.8">NATIONAL COMPETITION</text>
</g>
<text font-size="7.8" fill="#008080" x="777.4" y="543.1">-</text>
<g font-size="7.1" fill="#008080">
<text x="701.1" y="520.5">VIEW AND ANNOTATION GUIDE</text>
<text x="696.5" y="527.5">GUIDE DE VUE ET D'ANNOTATION</text>
<text x="686.2" y="542.6">SCNC19</text>
<text x="827.9" y="542.6">A</text>
</g>
<text font-size="7" x="444.5" y="519.5">CONFIDENTIAL</text>
<g font-size="5.3" fill="#008080">
<text x="533.8" y="536.4">SCC</text>
<text x="568.8" y="536.4">28-MAY-2019</text>
<text x="669.9" y="536">1</text>
<text x="538.8" y="544.2">-</text>
<text x="585" y="544.2">-</text>
<text x="640.9" y="544.2">1 OF 2</text>
</g>
<g font-size="4.4" fill="#008080">
<text x="29.5" y="515.2">-</text>
<text x="39.2" y="515.2">-</text>
<text x="219.4" y="515.1">-</text>
<text x="234.8" y="515.1">-</text>
<text x="29.5" y="522.3">-</text>
<text x="39.2" y="522.3">-</text>
<text x="219.4" y="522.2">-</text>
<text x="234.8" y="522.2">-</text>
<text x="29.5" y="529.4">-</text>
<text x="219.4" y="529.5">-</text>
<text x="234.8" y="529.5">-</text>
</g>
<g font-size="4.4">
<text x="344.1" y="515.7">UNLESS OTHERWISE SPECIFIED</text>
<text x="267.1" y="517.1">THIRD ANGLE PROJECTION</text>
<text x="111" y="543.6">REVISION HISTORY</text>
<text x="270" y="544">DO NOT SCALE DRAWING</text>
</g>
<g font-size="4.4" fill="#191924">
<text x="341.8" y="520.7">DIMENSIONS ARE IN MILLIMETERS</text>
<text x="341.8" y="531.1">XX ± 1</text>
<text x="363.3" y="531.1">XX.x ± 0.5</text>
<text x="392.1" y="531.1">XX.xx ± 0.15</text>
<text x="379.3" y="540.7">ANGULAR</text>
<text x="405.3" y="540.7">± 0° 30'</text>
</g>
<text font-size="4.1" fill="#008080" x="39.2" y="529.4">-</text>
<g font-size="3.9">
<text x="676.8" y="514.7">TITLE:</text>
<text x="514.2" y="535.4">DRAWN:</text>
<text x="549.3" y="535.4">DATE:</text>
<text x="611.4" y="535.4">WEIGHT:(kg)</text>
<text x="688.9" y="534.4">REF CODE</text>
<text x="728.5" y="534.4">DWG NO.</text>
<text x="826.2" y="534.4">REV.</text>
<text x="513.7" y="543.3">CHKD:</text>
<text x="549.3" y="543.3">DATE:</text>
<text x="611.4" y="543.3">SHEET:</text>
</g>
<g font-size="3.8">
<text x="431.5" y="529.2">THIS DRAWING CONTAINS CONFIDENTIAL</text>
<text x="438.3" y="532.8">PROPRIETARY INFORMATION. NO</text>
<text x="426.9" y="536.4">UNATHORIZED DISCLOSURE, REPRODUCTION</text>
<text x="437.7" y="540">OR DUPLICATIONS IS TO BE MADE.</text>
</g>
<text font-size="3.5" fill="#191924" x="337.7" y="540.7">SURFACE FINISH</text>
<text font-size="3.4" fill="#191924" x="369.5" y="537.9">N8</text>
<g font-size="3.1">
<text x="27.2" y="536.9">REV</text>
<text x="102.9" y="536.9">DESCRIPTION</text>
<text x="194.4" y="536.9">ECN No.</text>
<text x="212.2" y="536.9">INCORP BY</text>
<text x="242.1" y="536.9">DATE</text>
</g>
</svg>
